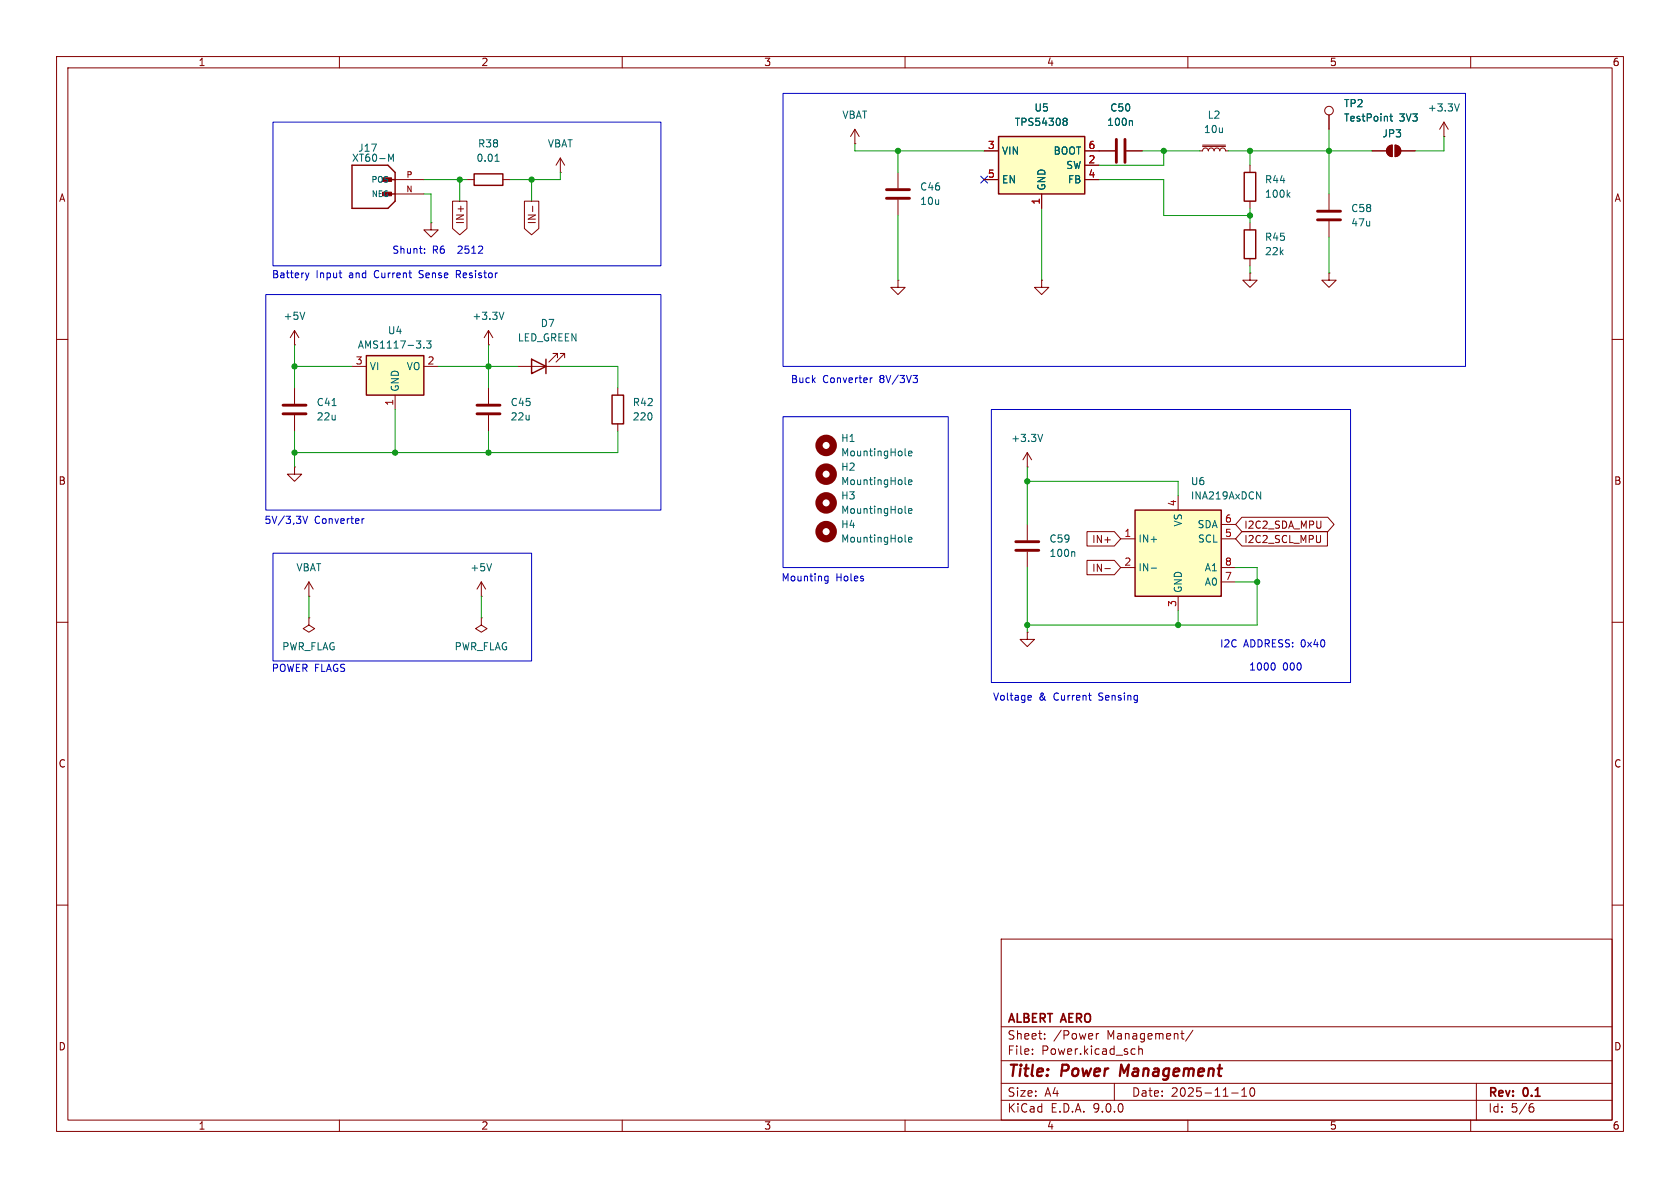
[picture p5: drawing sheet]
<svg xmlns="http://www.w3.org/2000/svg" width="297mm" height="210mm" viewBox="0 0 297 210" stroke-linecap="round" stroke-linejoin="round" font-family="sans-serif">
<g fill="none" stroke="#840000" stroke-width=".18">
<path d="M10 10h277v190h-277zM12 12h273v186h-273zM60 10v2M110 10v2M160 10v2M210 10v2M260 10v2M69.8 31.8h5.1M69.8 34.3h5.1M82.5 31.8h1.3M88.9 31.8h1.3M99.1 30.5h.1"/>
<path d="M99.1 27.9l-.8 1.3M99.1 27.9l.7 1.3M99.1 27.9v2.6M212.1 26.7h.5l.1-.4 .4-.1 .4 .1 .1 .4 .2-.4 .3-.1 .4 .1 .1 .4 .2-.4 .3-.1 .4 .1 .1 .4 .2-.4 .4-.1 .3 .1 .2 .4h.5M212.6 25.9h4.1M212.6 25.7h4.1M221 29.2v1.3M221 35.6v1.2M221 39.4v1.2M234.9 20.3v2.6M234.9 34.3v2.8M234.9 39.1v2.8"/>
<path d="M242.6 26.7h2.5M245.4 26l.7-.3v2a1.02 1.02 0 0 1-.9-.6 1.02 1.02 0 0 1 .2-1.1zM246.6 25.7a1.02 1.02 0 0 1 1 1 1.02 1.02 0 0 1-1 1zM247.6 26.7h2.6M255.3 24.1h.1M255.3 21.6l-.8 1.3M255.3 21.6l.7 1.3M255.3 21.6v2.5M52.1 58.4l-.8 1.3M52.1 58.4l.7 1.3M52.1 58.4v2.6M86.4 58.4l-.8 1.3"/>
<path d="M86.4 58.4l.7 1.3M86.4 58.4v2.6M221 45.7v1.3M10 60h2M52.1 61h.1M86.4 61h.1M91.4 64.8h7.7M98.6 63.2v-.7h-.8h.8l-1.6 1.5M99.8 63.2v-.7h-.7h.7l-1.5 1.5M285 60h2M181.6 92.7v2.8M181.6 97.5v2.8"/>
<path d="M10 110h2M54.6 109.2v1.3l1 .6-1 .7-1-.7 1-.6M54.6 109.2h.1M54.6 105.4h.1M54.6 102.9l-.8 1.2M54.6 102.9l.8 1.2M54.6 102.9v2.5M285 110h2M10 160h2M177 166h108v32h-108zM285 160h2M60 198v2"/>
<path d="M110 198v2M160 198v2M177 194.5h108M177 191.5h108M177 187.5h108M177 181.5h108M182.5 186.3v.1M182.5 185.5v.1M184.7 183.6v.1M184.7 182.8v.1M193.8 182.7v1M194.2 182.7l-.2 .1-.2 .2"/>
<path d="M197 191.5v3M200.2 185.4l.5 .1M200.7 186.3l-.5 .1M201.3 185.5l.2-.1 .4 .1 .1 .9M201.3 184.9v1.5M208.7 182.7h.6M209.2 183.7h.1M210 198v2M210.9 182.1l-1.3 2M217.7 193.2h1.2M219.5 193.8h.9M219.5 192.7l.5-.4v1.5"/>
<path d="M221.1 192.4l.2-.1a.81 .81 0 0 1 .6 .6 .81 .81 0 0 1-.3 .8l-.1 .1a.81 .81 0 0 1-.4-1.4zM260 198v2M261 191.5v6.5M270.6 195.7h.4l.2 .3-.1 .5-.5 .1M271 195.1l-.4 .1"/>
<circle cx="234.9" cy="19.6" r=".76"/>
</g>
<path d="M198.2 188.2l-.2 2" fill="none" stroke="#840000" stroke-width=".4"/>
<path d="M232.9 37.3h4.1M232.9 38.9h4.1M179.6 95.8h4M179.6 97.3h4" fill="none" stroke="#840000" stroke-width=".51"/>
<path d="M258 18.4l-.4 1.2M68.7 27.2l.4 1 .4-1v1.3M87.5 28.5h.7M87.8 27.4l.1-.2v1.3M227.7 34.4l.3 .5M228 34l-.4 .5M245.7 20.6h.5M245.9 20.1v1.1l.3 .2M53.9 55.2l-.4 1.3M89.1 55.2l-.4 1.3M189.8 97.5l.2 .2v.7" fill="none" stroke="#006464" stroke-width=".18"/>
<path d="M62.2 29.2h6.4l1.2 1.3v5.1l-1.2 1.2h-6.4zM67.9 31.8h1.9M67.9 34.3h1.9M83.8 30.7h5.1v2.1h-5.1zM220 30.5h2v5.1h-2zM220 40.6h2v5.1h-2zM94 63.5l2.5 1.3-2.5 1.2zM96.5 63.5v2.5" fill="none" stroke="#840000" stroke-width=".25"/>
<g fill="#840000" stroke="#840000" stroke-width=".18">
<path d="M67.6 31.4h1.6v.7h-1.6z"/>
<path d="M67.6 34h1.6v.6h-1.6z"/>
<path d="M245.4 26l.7-.3v2a1.02 1.02 0 0 1-.9-.6 1.02 1.02 0 0 1 .2-1.1z"/>
<path d="M246.6 25.7a1.02 1.02 0 0 1 1 1 1.02 1.02 0 0 1-1 1z"/>
</g>
<path d="M64.8 62.9h10.1v7h-10.1z" fill="#ffffc2"/>
<path d="M64.8 62.9h10.1v7h-10.1zM108.2 69.9h2v5h-2z" fill="none" stroke="#840000" stroke-width=".25"/>
<g fill="none" stroke="#840000" stroke-width=".18">
<path d="M194.3 26.7h2.8M199.1 26.7h2.8M158.7 49.5v1.3h1.3l-1.3 1.3-1.2-1.3h1.2M158.7 49.5h.1M184.1 49.5v1.3h1.3l-1.3 1.3-1.2-1.3h1.2M184.1 49.5h.1M221 48.3v1.2h1.2l-1.2 1.3-1.3-1.3h1.3M221 48.3h.1M234.9 48.3v1.2h1.3l-1.3 1.3-1.2-1.3h1.2M234.9 48.3h.1M52.1 68.6v2.8M52.1 73.4v2.8"/>
<path d="M62.2 64.8h2.6M69.8 69.9v2.5M74.9 64.8h2.6M86.4 68.6v2.8M86.4 73.4v2.8M109.2 68.6v1.3M109.2 74.9v1.3M52.1 82.6v1.2h1.2l-1.2 1.3-1.3-1.3h1.3M52.1 82.6h.1M85.1 105.4h.1M85.1 109.2v1.3l1 .6-1 .7-1-.7 1-.6M85.1 109.2h.1"/>
<path d="M85.1 102.9l-.8 1.2M85.1 102.9l.8 1.2M85.1 102.9v2.5"/>
</g>
<path d="M200 21.3l.2 .2v.7M58.7 71.7h.7M74.9 61.4v.1M75.4 60.3h.8l-.4 .5 .3 .1v.5l-.1 .1-.6-.1M86.9 99.6l-.4 1.3" fill="none" stroke="#006464" stroke-width=".18"/>
<path d="M197.4 24.6v4.1M198.9 24.6v4.1M50 71.6h4.1M50 73.2h4.1M84.3 71.6h4.1M84.3 73.2h4.1" fill="none" stroke="#840000" stroke-width=".51"/>
<path d="M176.5 24.1h15.3v10.2h-15.3z" fill="#ffffc2"/>
<path d="M176.5 24.1h15.3v10.2h-15.3z" fill="none" stroke="#840000" stroke-width=".25"/>
<g fill="none" stroke="#840000" stroke-width=".18">
<path d="M76.2 39.4v1.2h1.3l-1.3 1.3-1.3-1.3h1.3M76.2 39.4h.1M151.1 25.4h.1M151.1 22.9l-.7 1.2M151.1 22.9l.8 1.2M151.1 22.9v2.5M158.7 30.5v2.8M158.7 35.3v2.8M174 26.7h2.5M174 31.8h2.5M184.1 34.3v2.5M191.8 26.7h2.5"/>
<path d="M191.8 31.8h2.5M191.8 29.2h2.5M181.6 82.6h.1M181.6 80l-.8 1.3M181.6 80l.8 1.3M181.6 80v2.6"/>
</g>
<path d="M188.2 20.9h.2l.3 .2-.3 .3M188.2 21.4h.2M188.4 21.4l.3 .3v.2l-.2 .2-.3 .1M184.3 76.8l-.4 1.2" fill="none" stroke="#006464" stroke-width=".18"/>
<path d="M156.7 33.5h4.1M156.7 35.1h4.1" fill="none" stroke="#840000" stroke-width=".51"/>
<path d="M200.7 90.2h15.2v15.2h-15.2z" fill="#ffffc2"/>
<path d="M200.7 90.2h15.2v15.2h-15.2z" fill="none" stroke="#840000" stroke-width=".25"/>
<g fill="none" stroke="#840000" stroke-width=".18">
<path d="M80 35.6h2.6v4.8l-1.3 1.1-1.3-1.1zM92.7 35.6h2.6v4.8l-1.3 1.1-1.3-1.1zM94.2 36.4v1M174 26.7h2.5M174 31.8h2.5M184.1 34.3v2.5M191.8 26.7h5.3M191.8 31.8h2.5M191.8 29.2h2.5M199.1 26.7h2.8M234.9 20.3v2.6M242.6 26.7h2.5"/>
<path d="M247.6 26.7h2.6M192.2 94h4.8l1.1 1.3-1.1 1.2h-4.8zM192.2 99.1h4.8l1.1 1.2-1.1 1.3h-4.8zM198.1 95.3h2.6M208.3 87.6v2.6M215.9 95.3h2.5M215.9 92.7h2.5M219.6 91.4h15.1l1.1 1.3-1.1 1.3h-15.1l-1.2-1.3zM219.6 94h15.1v2.5h-15.1l-1.2-1.2zM233.5 94.7l-.1 1.1M181.6 111.8v1.2h1.3l-1.3 1.3-1.3-1.3h1.3M181.6 111.8h.1"/>
<path d="M195.3 100.5h1M198.1 100.3h2.6M208.3 105.4v2.6M215.9 100.3h2.5M215.9 102.9h2.5"/>
</g>
<g fill="none" stroke="#006464" stroke-width=".18">
<path d="M188.2 20.9h.2l.3 .2-.3 .3M188.2 21.4h.2M188.4 21.4l.3 .3v.2l-.2 .2-.3 .1M200 21.3l.2 .2v.7M245.7 20.6h.5M245.9 20.1v1.1l.3 .2M160 90.6l.2 .1M160 85.5l.2 .2M160 95.6l.2 .2M160 80.4l.2 .2M160.6 90.3l.6-.1v-.2l-.4-.1-.2 .2 .1 .6h.5M160.6 80.2l.6-.2v-.2l-.4-.1-.2 .2 .1 .6h.5"/>
<path d="M160.6 85.2l.6-.1v-.2l-.4-.1-.2 .2 .1 .6h.5M160.6 95.4l.6-.1v-.3h-.4l-.2 .2 .1 .6h.5M222.1 86.9l.8 1.3v-1.3M203.5 100.4h1"/>
</g>
<g fill="none" stroke="#840000" stroke-width="1.3">
<circle cx="146" cy="78.7" r="1.27"/>
<circle cx="146" cy="83.8" r="1.27"/>
<circle cx="146" cy="94" r="1.27"/>
<circle cx="146" cy="88.9" r="1.27"/>
</g>
<g fill="none" stroke="#009600" stroke-width=".18">
<path d="M74.9 34.3h1.3v5.1M74.9 31.8h7.6M81.3 31.8v3.8M94 31.8v3.8M99.1 30.5v1.3h-8.9M151.1 25.4v1.3h22.9M158.7 26.7v3.8M158.7 38.1v11.4M184.1 36.8v12.7M194.3 31.8h11.4v6.3h15.3M201.9 26.7h10.2M205.7 26.7v2.5h-11.4"/>
<path d="M217.2 26.7h25.4M221 26.7v2.5M221 36.8v2.6M234.9 22.9v11.4M255.3 24.1v2.6h-5.1M221 47v1.3M234.9 41.9v6.4M52.1 61v7.6M52.1 76.2v6.4M52.1 64.8h10.1M69.8 72.4v7.6M77.5 64.8h13.9"/>
<path d="M86.4 61v7.6M86.4 76.2v3.8M99.1 64.8h10.1v3.8M109.2 76.2v3.8h-57.1M181.6 82.6v10.1M181.6 85.1h26.7v2.5M54.6 105.4v3.8M85.1 105.4v3.8M181.6 100.3v11.5M208.3 108v2.5M218.4 100.3h3.8v10.2h-40.6M218.4 102.9h3.8"/>
</g>
<path d="M173.4 31.1l1.2 1.3M174.6 31.1l-1.2 1.3" fill="none" stroke="#000084" stroke-width=".18"/>
<g fill="none" stroke="#0000c2" stroke-width=".18">
<path d="M138.4 16.5h120.7v48.3h-120.7zM48.3 21.6h68.5v25.4h-68.5zM47 52.1h69.8v38.1h-69.8zM54 48.3l.3 .8M54.3 49.1l-.2 .4M54.6 48.3l-.3 .8M59.9 48.3h.5M60.3 49.1h.1M75.1 44.7v.1M75.1 44v.1M80.7 48.5h.5M81.2 47.8h-.5v1.3"/>
<path d="M138.4 73.7h29.2v26.6h-29.2zM153.9 66.8v.8M154.2 66.8l-.3 .2M161.4 66.4h.8l-.4 .5M162 66.9l.2 .2v.3l-.2 .2M175.3 72.4h63.5v48.3h-63.5zM48.3 97.8h45.7v19h-45.7zM53.5 91.3l.5 1.2 .4-1.2M64 91.7v.8M64.4 91.7l-.4 .2M145.8 102.6l.2 .1 .4-.1M146.4 101.8v1.1l-.3 .2h-.3"/>
<path d="M146.4 101.9l-.4-.1-.2 .2M225.1 117.2a.79 .79 0 0 1 0 1.3M181.9 122.9l.4 .1v.2l-.6 .2M182.3 123.7l-.4 .1M192.4 122.9h.5M192.8 123.8h.1"/>
</g>
<g fill="#009600" stroke="#009600" stroke-width=".18">
<circle cx="52.1" cy="64.8" r=".46"/>
<circle cx="86.4" cy="80" r=".46"/>
<circle cx="52.1" cy="80" r=".46"/>
<circle cx="86.4" cy="64.8" r=".46"/>
<circle cx="69.8" cy="80" r=".46"/>
<circle cx="158.7" cy="26.7" r=".46"/>
<circle cx="181.6" cy="110.5" r=".46"/>
<circle cx="181.6" cy="85.1" r=".46"/>
<circle cx="222.2" cy="102.9" r=".46"/>
<circle cx="208.3" cy="110.5" r=".46"/>
<circle cx="205.7" cy="26.7" r=".46"/>
<circle cx="221" cy="26.7" r=".46"/>
<circle cx="221" cy="38.1" r=".46"/>
<circle cx="234.9" cy="26.7" r=".46"/>
<circle cx="94" cy="31.8" r=".46"/>
<circle cx="81.3" cy="31.8" r=".46"/>
</g>
<g font-size="2.8" fill="#840000">
<text x="178" y="190.9">Title:</text>
<text x="187.7" y="190.9">Power</text>
<text x="198.8" y="190.9">Management</text>
</g>
<g font-size="2.1" fill="#840000">
<text x="178" y="184">Sheet:</text>
<text x="178" y="181.2">ALBERT AERO</text>
<text x="186.2" y="184">/Power</text>
<text x="195.7" y="184">Management/</text>
<text x="178" y="186.7">File:</text>
<text x="184.1" y="186.7">Power.kicad_sch</text>
<text x="178" y="196.9">KiCad</text>
<text x="178" y="194.1">Size:</text>
<text x="184.7" y="194.1">A4</text>
<text x="185.7" y="196.9">E.D.A.</text>
<text x="193.3" y="196.9">9.0.0</text>
<text x="200" y="194.1">Date:</text>
<text x="207" y="194.1">2025-11-10</text>
<text x="263" y="194.3">Rev:</text>
<text x="263" y="196.9">Id:</text>
<text x="267.1" y="196.9">5/6</text>
<text x="269.4" y="194.3">0.1</text>
</g>
<g font-size="1.8" fill="#840000">
<text x="35" y="11.9">1</text>
<text x="85" y="11.9">2</text>
<text x="135" y="11.9">3</text>
<text x="185" y="11.9">4</text>
<text x="235" y="11.9">5</text>
<text x="285" y="11.9">6</text>
<text x="10.3" y="35.9">A</text>
<text x="285.3" y="35.9">A</text>
<text x="82.2" y="39.7" transform="rotate(-90 82.2 39.7)">IN+</text>
<text x="94.9" y="39.7" transform="rotate(-90 94.9 39.7)">IN-</text>
<text x="10.3" y="85.9">B</text>
<text x="285.3" y="85.9">B</text>
<text x="219.9" y="93.7">I2C2_SDA_MPU</text>
<text x="193" y="96.2">IN+</text>
<text x="193" y="101.3">IN-</text>
<text x="219.9" y="96.2">I2C2_SCL_MPU</text>
<text x="10.3" y="135.9">C</text>
<text x="285.3" y="135.9">C</text>
<text x="10.3" y="185.9">D</text>
<text x="285.3" y="185.9">D</text>
<text x="35" y="199.9">1</text>
<text x="85" y="199.9">2</text>
<text x="135" y="199.9">3</text>
<text x="185" y="199.9">4</text>
<text x="235" y="199.9">5</text>
<text x="285" y="199.9">6</text>
</g>
<g font-size="1.8" fill="#006464">
<text x="148.8" y="21.2">VBAT</text>
<text x="179.3" y="22.5">TPS54308</text>
<text x="182.8" y="19.9">U5</text>
<text x="195.6" y="22.5">100n</text>
<text x="196.2" y="19.9">C50</text>
<text x="212.7" y="23.7">10u</text>
<text x="213.4" y="21.2">L2</text>
<text x="237.5" y="19.2">TP2</text>
<text x="237.5" y="21.7">TestPoint</text>
<text x="247.4" y="21.7">3V3</text>
<text x="252.3" y="19.9">+3.3V</text>
<text x="62.1" y="28.8">XT60-M</text>
<text x="63.2" y="27">J17</text>
<text x="84.1" y="28.8">0.01</text>
<text x="84.4" y="26.3">R38</text>
<text x="96.8" y="26.3">VBAT</text>
<text x="177" y="27.5">VIN</text>
<text x="186.2" y="27.5">BOOT</text>
<text x="244.3" y="24.5">JP3</text>
<text x="162.6" y="33.9">C46</text>
<text x="177" y="32.6">EN</text>
<text x="185" y="33.8" transform="rotate(-90 185 33.8)">GND</text>
<text x="188.4" y="30.1">SW</text>
<text x="188.7" y="32.6">FB</text>
<text x="223.5" y="32.6">R44</text>
<text x="223.5" y="35.2">100k</text>
<text x="162.6" y="36.4">10u</text>
<text x="238.8" y="37.7">C58</text>
<text x="238.8" y="40.2">47u</text>
<text x="223.5" y="45.3">22k</text>
<text x="223.5" y="42.8">R45</text>
<text x="50" y="56.7">+5V</text>
<text x="68.5" y="59.3">U4</text>
<text x="83.4" y="56.7">+3.3V</text>
<text x="95.5" y="58">D7</text>
<text x="63.2" y="61.8">AMS1117-3.3</text>
<text x="65.3" y="65.6">VI</text>
<text x="71.8" y="65.6">VO</text>
<text x="91.4" y="60.6">LED_GREEN</text>
<text x="55.9" y="72">C41</text>
<text x="70.7" y="69.3" transform="rotate(-90 70.7 69.3)">GND</text>
<text x="90.2" y="72">C45</text>
<text x="111.8" y="72">R42</text>
<text x="55.9" y="74.5">22u</text>
<text x="90.2" y="74.5">22u</text>
<text x="111.8" y="74.5">220</text>
<text x="148.6" y="83.4">H2</text>
<text x="148.6" y="78.3">H1</text>
<text x="148.6" y="80.9">MountingHole</text>
<text x="178.7" y="78.3">+3.3V</text>
<text x="148.6" y="88.5">H3</text>
<text x="148.6" y="86">MountingHole</text>
<text x="210.4" y="86">U6</text>
<text x="210.4" y="88.5">INA219AxDCN</text>
<text x="148.6" y="91">MountingHole</text>
<text x="148.6" y="93.6">H4</text>
<text x="209.1" y="93.2" transform="rotate(-90 209.1 93.2)">VS</text>
<text x="211.6" y="93.6">SDA</text>
<text x="52.3" y="101.2">VBAT</text>
<text x="83.1" y="101.2">+5V</text>
<text x="148.6" y="96.1">MountingHole</text>
<text x="185.4" y="98.7">100n</text>
<text x="185.4" y="96.1">C59</text>
<text x="201.2" y="96.1">IN+</text>
<text x="201.2" y="101.2">IN-</text>
<text x="211.7" y="96.1">SCL</text>
<text x="212.9" y="101.2">A1</text>
<text x="209.1" y="104.9" transform="rotate(-90 209.1 104.9)">GND</text>
<text x="212.9" y="103.7">A0</text>
<text x="49.8" y="115.2">PWR_FLAG</text>
<text x="80.3" y="115.2">PWR_FLAG</text>
</g>
<g font-size="1.8" fill="#a90000">
<text x="174.6" y="26.4">3</text>
<text x="192.3" y="26.4">6</text>
<text x="192.3" y="29">2</text>
<text x="174.6" y="31.5">5</text>
<text x="192.3" y="31.5">4</text>
<text x="183.9" y="36.3" transform="rotate(-90 183.9 36.3)">1</text>
<text x="62.8" y="64.5">3</text>
<text x="75.5" y="64.5">2</text>
<text x="69.6" y="71.8" transform="rotate(-90 69.6 71.8)">1</text>
<text x="208" y="89.6" transform="rotate(-90 208 89.6)">4</text>
<text x="198.7" y="95">1</text>
<text x="216.5" y="92.5">6</text>
<text x="216.5" y="95">5</text>
<text x="198.7" y="100.1">2</text>
<text x="216.5" y="100.1">8</text>
<text x="208" y="107.4" transform="rotate(-90 208 107.4)">3</text>
<text x="216.5" y="102.6">7</text>
</g>
<g font-size="1.8" fill="#0000c2">
<text x="69.3" y="45.1">Shunt:</text>
<text x="76.4" y="45.1">R6</text>
<text x="81.2" y="45.1">2512</text>
<text x="48" y="49.4">Battery</text>
<text x="55.9" y="49.4">Input</text>
<text x="61.8" y="49.4">and</text>
<text x="66.4" y="49.4">Current</text>
<text x="74.6" y="49.4">Sense</text>
<text x="81.3" y="49.4">Resistor</text>
<text x="139.7" y="67.9">Buck</text>
<text x="145.4" y="67.9">Converter</text>
<text x="155.6" y="67.9">8V/3V3</text>
<text x="46.7" y="92.8">5V/3,3V</text>
<text x="55.6" y="92.8">Converter</text>
<text x="138.1" y="103">Mounting</text>
<text x="147.8" y="103">Holes</text>
<text x="47.9" y="119">POWER FLAGS</text>
<text x="215.6" y="114.6">I2C</text>
<text x="219.8" y="114.6">ADDRESS: 0x40</text>
<text x="220.7" y="118.7">1000</text>
<text x="226.7" y="118.7">000</text>
<text x="175.5" y="124.1">Voltage</text>
<text x="183.6" y="124.1">&amp;</text>
<text x="186.4" y="124.1">Current</text>
<text x="194.5" y="124.1">Sensing</text>
</g>
<g font-size="1.4" fill="#006464">
<text x="65.5" y="32.5">POS</text>
<text x="65.6" y="35">NEG</text>
</g>
<g font-size="1.4" fill="#a90000">
<text x="71.7" y="34">N</text>
<text x="71.8" y="31.5">P</text>
</g>
</svg>
